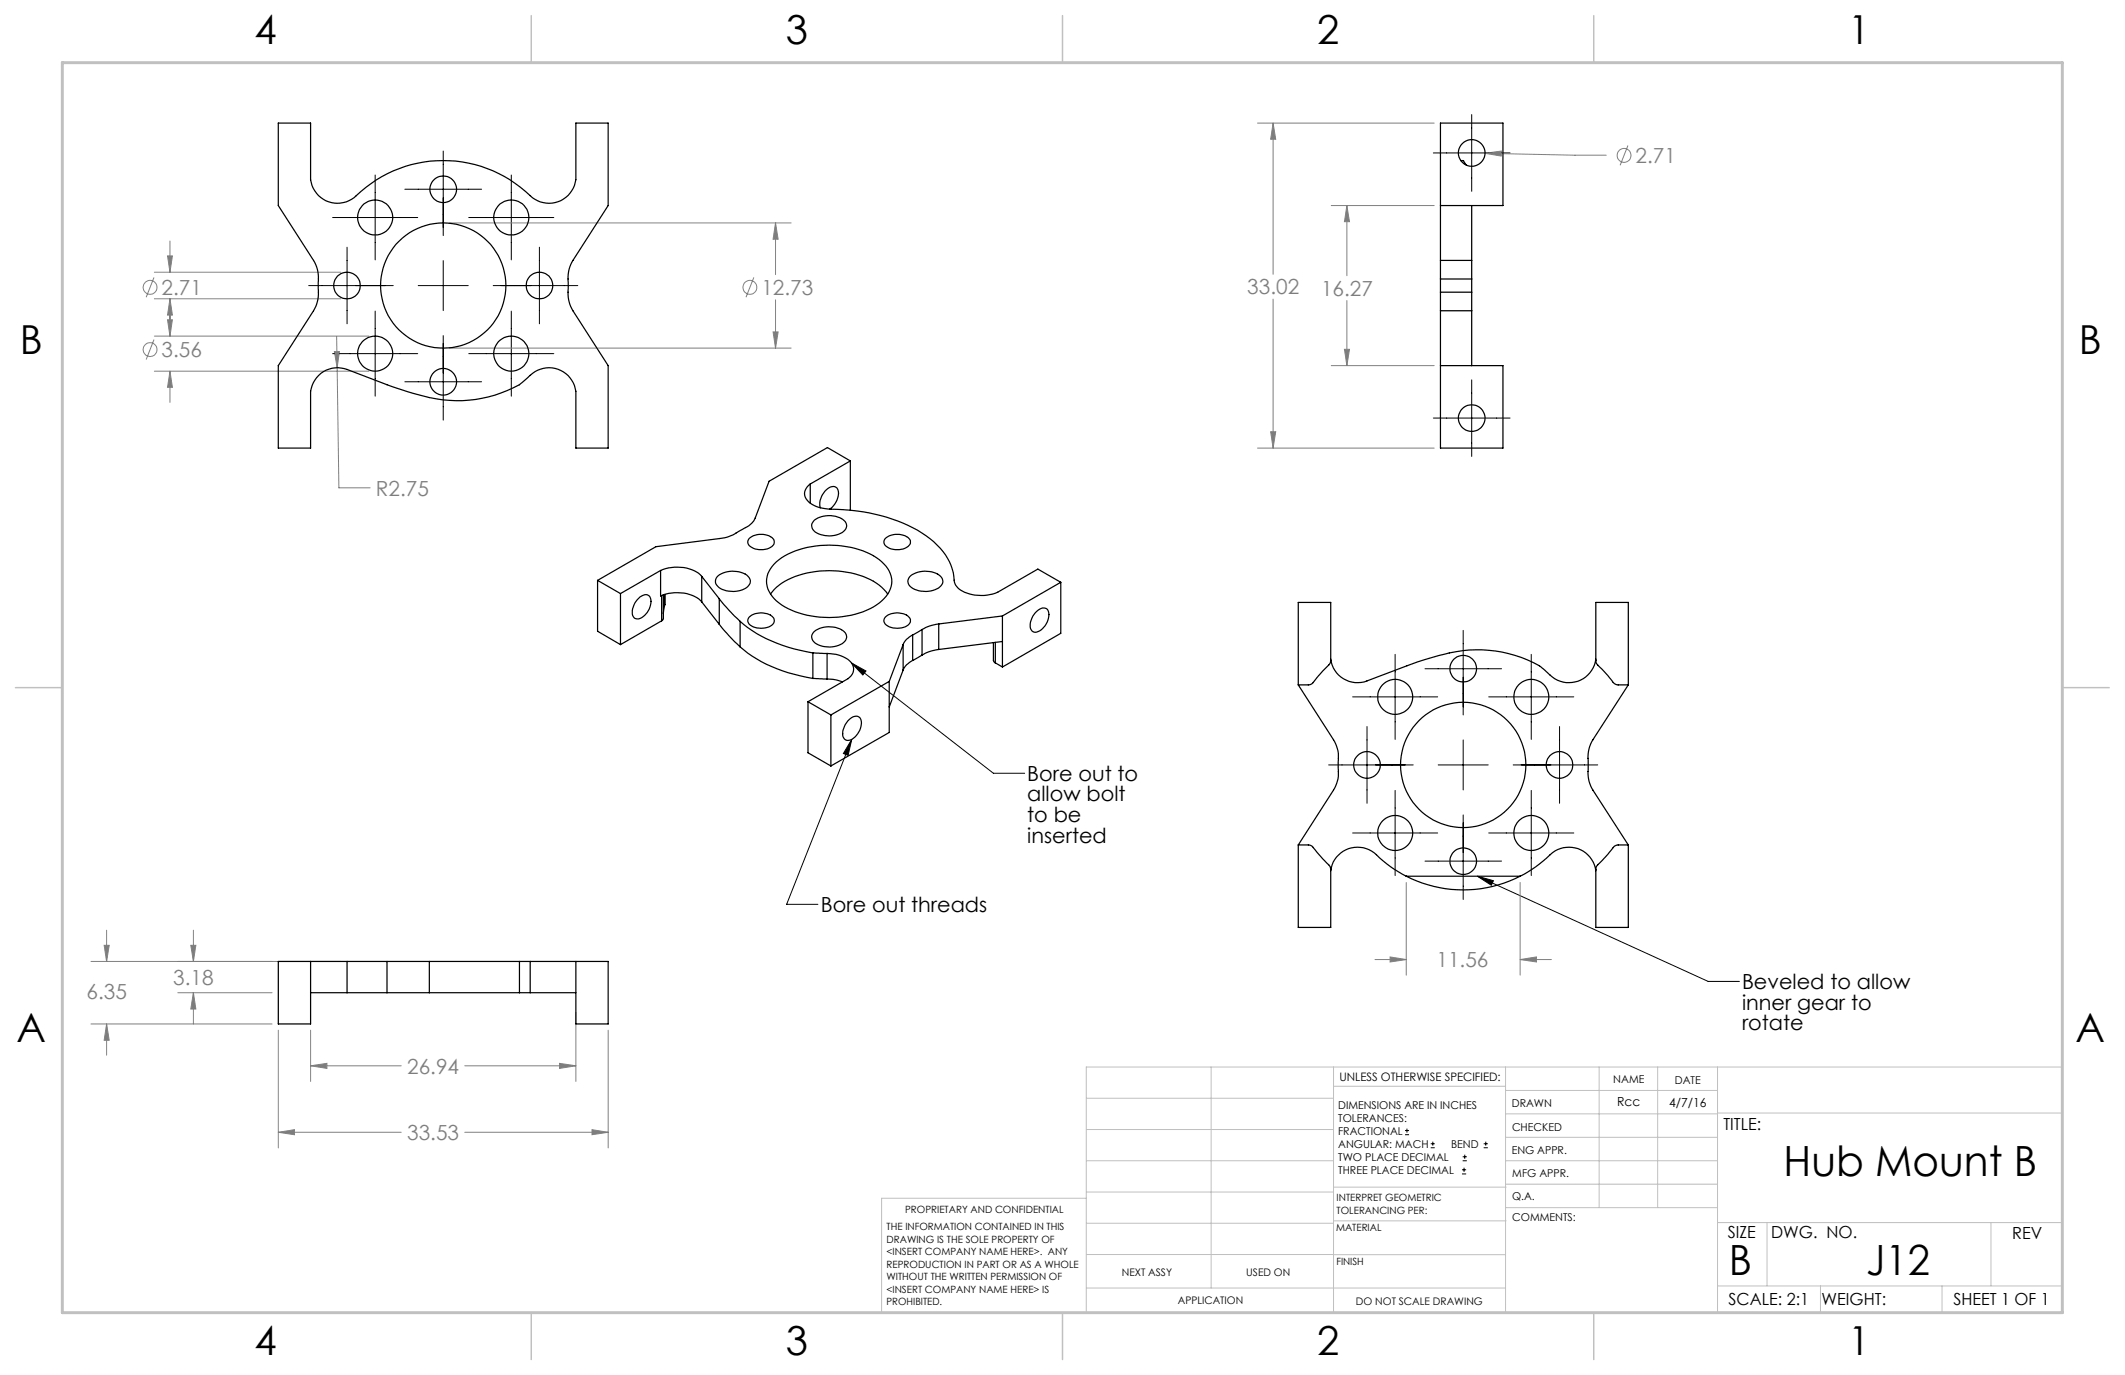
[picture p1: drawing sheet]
<svg xmlns="http://www.w3.org/2000/svg" width="432mm" height="279mm" viewBox="0 0 432 279" stroke-linecap="round" stroke-linejoin="round" font-family="sans-serif">
<g fill="none" stroke="#808080" stroke-width=".2">
<path d="M255.5 25h35.9M258.7 25l.5 3.3h-1zM258.7 25v30.7M301.8 31.2l3.3-.5-.1 1zM301.8 31.2l24.6 .3M330.8 29.6l-1.6 4M31.3 56.4l-1.6 4M31.4 55.3h37.9M34 52h1l-.5 3.3zM34.5 49v6.3M91.3 45.3h69.5M153.2 56.4l-1.6 4"/>
<path d="M157.6 45.3l.5 3.3h-1zM157.6 45.3v10.5M270.5 41.8h20.9M273.7 41.8l.5 3.2h-1zM273.7 41.8v14.2M31.3 69l-1.6 4.1M31.4 68.3h43.6M31.4 75.4h43.6M31.4 60.7h37.9M34 65h1l-.5 3.3zM34.5 75.4l.5 3.3h-1zM34.5 60.7l.5 3.3h-1z"/>
<path d="M34.5 60.7v7.6M34.5 75.4v6.4M67.9 71.4h1.1l-.5 3.3zM68.4 68.4l.5 30.7h6.3M91.3 70.7h69.5M157.1 67.5h1l-.5 3.2zM157.6 60.9v9.8M258.7 60.8v30.3M270.5 74.3h20.9M273.2 71h1l-.5 3.3zM273.7 61.1v13.2M255.5 91.1h35.9"/>
<path d="M258.2 87.7h1l-.5 3.4zM285.8 179.3v18.9M308.9 179.3v18.9M18.5 195.4h50.8M21.2 192.1h1l-.5 3.3zM21.7 189v6.4M38.8 192.1h1l-.5 3.3zM39.3 189v6.4M279.4 195h6.4M282.5 194.5l3.3 .5-3.3 .5zM308.9 195l3.3-.5v1zM308.9 195h6.3"/>
<path d="M18.5 208.1h36.8M21.7 208.1l.5 3.3h-1zM21.7 208.1v6.3M36.1 201.7h19.2M39.3 201.7l.5 3.3h-1zM39.3 201.7v6.4M56.6 209.3v24M63.1 216.6l3.3-.5v1zM63.1 209.3v10.4M63.1 216.6h18.4M94.4 216.6h22.6M113.7 216.1l3.3 .5-3.3 .5z"/>
<path d="M117 205.7v14M123.6 209.3v24M56.6 230.1l3.2-.5v1zM56.6 230.1h24.9M94.4 230.1h29.2M120.3 229.6l3.3 .5-3.3 .5z"/>
<circle cx="330" cy="31.6" r="1.41"/>
<circle cx="30.5" cy="58.4" r="1.4"/>
<circle cx="152.4" cy="58.4" r="1.4"/>
<circle cx="30.5" cy="71" r="1.41"/>
</g>
<g fill="none" stroke="#000" stroke-width=".2">
<path d="M76.2 35.6v17.2M82.3 38.5h15.6M90.1 30.7v17.2M103.9 35.6v17.2M291.3 31.1h15.5M299 23.3v15.6M62.7 58h17.2M67.6 44.2h17.3M70.5 50.2v15.6M85 58h10.1M90.1 53v10.1M95.3 44.2h17.2"/>
<path d="M100.2 58h17.2M109.6 50.2v15.6M67.6 71.9h17.3M76.2 63.2v17.3M82.3 77.6h15.6M90.1 68.2v17.2M95.3 71.9h17.2M103.9 63.2v17.3M299 77.2v15.5M291.3 84.9h15.5M173 134.7l28.9 22.4h6.3M173 134.7l3 1.6-.7 .9z"/>
<path d="M283.5 133v17.2M289.6 135.9h15.5M297.3 128.1v17.2M311.2 133v17.2M173.1 150.2l-.8 3.3-.9-.4zM173.1 150.2l-13.3 33.6h6.4M270 155.4h17.2M274.8 141.6h17.3M277.8 147.6v15.6M292.2 155.4h10.2M297.3 150.4v10.1M302.5 141.6h17.3"/>
<path d="M307.5 155.4h17.2M316.9 147.6v15.6M274.8 169.3h17.3M283.5 160.6v17.3M289.6 175h15.5M297.3 165.6v17.2M300.2 178l3.3 1-.5 .9zM300.2 178l46.9 21.4h6.3M302.5 169.3h17.3M311.2 160.6v17.3M285.5 230.6h.8M285.5 229.7h.8"/>
<path d="M285.9 229.3v.9M290.7 233.2h.8M290.7 232.4h.8M291.1 232v.8M297.1 238.5h.8M297.1 237.7h.8M297.2 235.9h.9M297.2 235.1h.9M297.5 237.3v.8M297.6 234.6v.9M301.5 233.2h.8M301.5 232.4h.8"/>
<path d="M301.9 232v.8"/>
</g>
<g fill="none" stroke="#c0c0c0" stroke-width=".2">
<path d="M246.1 216.8v44.9M271 216.8v49.9M305.9 216.8v49.9M324.9 216.8v28.6M336.8 216.8v28.6M349 216.8v49.9M220.7 235.9h50.3M220.7 229.5h50.3M220.7 223.2h50.3M271 220.7h34.9M305.9 231.1h43.1M305.9 226.3h43.1"/>
<path d="M305.9 221.6h43.1M305.9 235.9h43.1M349 226.2h70.1M220.7 243.5h-41.6v23.2h240v-49.9h-198.4v49.9M220.7 248.6h50.3M220.7 242.2h50.3M220.7 254.9h50.3M271 255h34.9M271 248.1h35M271 241.2h35M305.9 240.6h43.1M306 245.4h43"/>
<path d="M349 248.4h70.1M359.1 248.4v12.9M404.6 248.4v12.9M220.7 261.7h85.2M349 261.3h70.1M369.9 261.3v5.4M394.6 261.3v5.4"/>
</g>
<path d="M107.9 3.2v9.5M215.9 3.2v9.5M323.8 3.2v9.5M3.1 139.7h9.6M419.1 139.7h9.5M107.9 266.7v9.6M215.9 266.7v9.6M323.8 266.7v9.6" fill="none" stroke="#c0c0c0" stroke-width=".3"/>
<path d="M12.7 12.7h406.4v254h-406.4z" fill="none" stroke="#c0c0c0" stroke-width=".6"/>
<path d="M173 134.7l3 1.6-.7 .9zM173.1 150.2l-.8 3.3-.9-.4zM300.2 178l3.3 1-.5 .9z" fill="#000"/>
<path d="M56.6 230.1l3.2-.5v1zM120.3 229.6l3.3 .5-3.3 .5zM63.1 216.6l3.3-.5v1zM113.7 216.1l3.3 .5-3.3 .5zM21.2 192.1h1l-.5 3.3zM21.7 208.1l.5 3.3h-1zM38.8 192.1h1l-.5 3.3zM39.3 201.7l.5 3.3h-1zM67.9 71.4l.6 3.3 .5-3.3zM157.6 45.3l.5 3.3h-1zM157.1 67.5h1l-.5 3.2zM34 65h1l-.5 3.3zM34.5 75.4l.5 3.3h-1zM34 52h1l-.5 3.3zM34.5 60.7l.5 3.3h-1zM308.9 195l3.3-.5v1zM282.5 194.5l3.3 .5-3.3 .5zM258.7 25l.5 3.3h-1zM258.2 87.7h1l-.5 3.4zM273.7 41.8l.5 3.2h-1zM273.2 71h1l-.5 3.3zM301.8 31.2l3.2 .5 .1-1z" fill="#808080"/>
<g fill="none" stroke="#000" stroke-width=".25">
<path d="M56.6 25h6.5v11.5a5.5 5.5 0 0 0 3.7 4.5 5.5 5.5 0 0 0 5.6-1.2 25.5 25.5 0 0 1 35.8 .4 5.5 5.5 0 0 0 8.8-3.7v-11.5h6.6v16.8l-7.2 11.1a9.7 9.7 0 0 0-.9 5.8 6.9 6.9 0 0 0 .9 4.4l7.2 11.2v16.8h-6.6v-11.6a5.5 5.5 0 0 0-4-4.6 5.5 5.5 0 0 0-5.8 1.9 12.2 12.2 0 0 1-5.4 3 26.7 26.7 0 0 1-17.8 .1l-4.3-1.3-9.2-3.5a5.5 5.5 0 0 0-7.4 4.4v11.6h-6.5v-16.8l7.1-11.2a9.7 9.7 0 0 0 1-5.7 6.9 6.9 0 0 0-1-4.5l-7.1-11.1zM296.8 32.6h.6l.5 .9M292.7 59.4v3.7M292.7 52.9v3.8M292.7 56.7v2.7M292.7 41.8h12.7v-16.8h-12.7v27.9M292.7 52.9h6.3M292.7 59.4h6.3M292.7 56.7h6.3M299 59.4v3.7M299 52.9v3.8M299 56.7v2.7"/>
<path d="M299 41.8v11.1M292.7 63.1v28h12.7v-16.8h-12.7M292.7 63.1h6.3M299 63.1v11.2M164.6 98.4a2.21 2.21 0 0 0 .1 3.9 8.4 8.4 0 0 0 5.5 1.2 33.6 33.6 0 0 1 18 5.4 12.3 12.3 0 0 1 5.8 9.7 5.2 5.2 0 0 0 4.7 2.4l1.9-.1 2.1-.6 8.2-4.7 4.6 2.7M164.6 98.4v3.8M172.8 93.7l-4.7-2.8-11.8 6.9-2.8 7.5a5.2 5.2 0 0 1-3 2.4l-.5 .3a8.1 8.1 0 0 1-3.8 1.4l-12.9 1.7-11.9 6.8M172.8 93.7l-8.2 4.7M172.8 93.7v10M121.4 117.9l4.7 2.7M121.4 117.9v10.4l4.7 2.7M134.2 115.9a8.2 8.2 0 0 1 8.1 .9l.3 .3"/>
<path d="M134.2 115.9v5.2a8.2 8.2 0 0 1 8.1 .9l.3 .3M134.2 115.9l-8.1 4.7M142.6 117.1l3.6 4.6M142.6 117.1v5.2M145.7 117.2a5 5 0 0 1 6.3-.1 1.5 1.5 0 0 1-.7 2.6 5.3 5.3 0 0 1-5.5-.6 1.34 1.34 0 0 1-.1-1.9zM152.2 109.4a3.8 3.8 0 0 1 5 .2 1.29 1.29 0 0 1-1 1.8 3.7 3.7 0 0 1-4.1-.8l-.2-.5zM157.3 114.6a15.1 15.1 0 0 1 10.3-3.8 17 17 0 0 1 11.6 3.4 4.9 4.9 0 0 1 0 7.9 16.7 16.7 0 0 1-11.6 3.3 15.1 15.1 0 0 1-10.3-3.8 4.7 4.7 0 0 1 0-7zM165.5 105.7a5 5 0 0 1 6.3 .4 1.71 1.71 0 0 1-1.4 2.4 5 5 0 0 1-5.2-.9l-.2-.6a1.28 1.28 0 0 1 .5-1.3zM166.7 103.2a3.6 3.6 0 0 1 2.6-4.4 1.28 1.28 0 0 1 1.1 1.8 4.4 4.4 0 0 1-1.8 2.9M179.9 109.4a3.8 3.8 0 0 1 5 .2 1.29 1.29 0 0 1-1 1.8 3.7 3.7 0 0 1-4.2-.8l-.1-.5zM184.8 117.2a4.9 4.9 0 0 1 6.5 .2 1.71 1.71 0 0 1-1.3 2.4 5 5 0 0 1-5.3-.9l-.2-.9zM215.5 118.3l-11.8 6.9"/>
<path d="M215.5 118.3v10.4l-11.8 6.8M126.1 120.6v10.4M129.5 121.8a1.85 1.85 0 0 1 2.4-.7 3.4 3.4 0 0 1-1.2 4.2 1.26 1.26 0 0 1-1.7 .4 1.26 1.26 0 0 1-.5-1.6l.5-1.6zM134.4 126.2l-8.3 4.8M134.4 121v5.2M134.8 120.9v4.9l-.4 .4M135.1 122.9l-.3 1.8M135.1 122.8v.1M135.1 120.8v2.1M142.6 122.3l3.6 4.6M146.2 121.7l1.9 2.3 2.3 2.3M146.2 126.9l1.9 2.3 2.3 2.2"/>
<path d="M146.2 121.7v5.2M150.4 126.3a29.6 29.6 0 0 0 14.8 6.4M150.4 131.4a29.6 29.6 0 0 0 14.8 6.5M150.4 126.3v5.1M152.2 125.4a3.7 3.7 0 0 1 5 .2 1.31 1.31 0 0 1-1 1.8 3.6 3.6 0 0 1-4.1-.8l-.2-.5zM156.6 120.7a13 13 0 0 1 9.2-4.6 18.2 18.2 0 0 1 12.9 2.8l1.7 1.8M165.2 132.7l2.9 .1M165.2 137.9l2.9 .1M165.2 132.7v5.2M165.5 128.3a5.1 5.1 0 0 1 6.3 .4 1.71 1.71 0 0 1-1.4 2.4 5 5 0 0 1-5.2-.9l-.2-1.1zM168.1 132.8a6.2 6.2 0 0 1 5 2.1 2.18 2.18 0 0 1-.8 3l-8.1 4.7M168.1 138l1.8 .1 1.3 .5"/>
<path d="M168.1 132.8v5.2M179.9 125.4a3.7 3.7 0 0 1 5 .2 1.31 1.31 0 0 1-1 1.8 3.6 3.6 0 0 1-4.2-.8l-.1-.5zM180.7 138.5l-11.9 6.8M180.7 138.5v10.3l-11.9 6.8M183.5 131l-2.8 7.5M183.5 131v5.2M183.5 136.2l-2.8 7.5M185.5 129a3.8 3.8 0 0 0-2 2M185.5 134.2a3.8 3.8 0 0 0-2 2M185.5 129v5.2M187.4 127.9l-1.9 1.1M187.4 133.1l-1.9 1.1"/>
<path d="M187.4 127.9v5.2M190.7 126.8a8.5 8.5 0 0 0-3.3 1.1M190.7 132a8.5 8.5 0 0 0-3.3 1.1M190.7 126.8v5.2M201.9 130.6v3.6l.3 .5M202.2 134.7l1.5 .8M202.2 130.5v4.2M203.7 125.2l-13 1.6M203.7 125.2v10.3M203.7 130.4l-13 1.6M210.4 124.5a1.85 1.85 0 0 1 2.4-.7 3.4 3.4 0 0 1-1.3 4.2 1.24 1.24 0 0 1-2.1-.3 3.6 3.6 0 0 1 1-3.2zM263.8 122.4h6.6l-.1 12.2a4.7 4.7 0 0 1-1.6 1.8l-1.9 2.4-.4 .2-.4 .2h-2.2z"/>
<path d="M263.8 139.2l7.2 11.1a7.5 7.5 0 0 1 .9 5.1v.4a6.9 6.9 0 0 1-.9 4.7l-7.2 11.2M270.4 133.9a5.5 5.5 0 0 0 7.4 4.5l9.1-3.5a44.2 44.2 0 0 1 13-2.9 24.1 24.1 0 0 1 13.5 3.7l.5 .5a6.1 6.1 0 0 0 6.7 2.2 5.6 5.6 0 0 0 3.7-4.5M324.3 122.4h6.6v16.8h-2.2l-.7-.3-3.7-4.3zM330.9 139.2l-7.2 11.1a8 8 0 0 0-1 5.1v.4a7.5 7.5 0 0 0 1 4.7l7.2 11.2M164.2 142.6l4.6 2.7M164.2 142.6v10.4l4.6 2.6M168.8 145.3v10.3M172.3 146.5a1.79 1.79 0 0 1 2.4-.7 3.4 3.4 0 0 1-1.3 4.2 1.28 1.28 0 0 1-1.6 .3 1.28 1.28 0 0 1-.6-1.6l.6-1.5zM263.8 171.7h2.2l.7 .3 2.5 2.9a2.9 2.9 0 0 1 1.2 1.5v12.1h-6.6zM270.4 177a5.5 5.5 0 0 1 4.1-4.7 5.5 5.5 0 0 1 5.9 2l2.1 1.8 3.3 1.9M285.8 178a25.4 25.4 0 0 0 23.1 0M285.8 178h23.1"/>
<path d="M324.3 177a5.6 5.6 0 0 0-4.1-4.7 5.6 5.6 0 0 0-5.9 2l-2.2 1.8-3.2 1.9M327.9 172.1l.8-.4h2.2v16.8h-6.6v-12.2zM56.6 195.4h6.5v12.7h-6.5zM63.1 195.4h7.4M70.5 195.4h8.1M70.5 195.4v6.3M78.6 195.4h8.6M78.6 195.4v6.3M87.2 195.4h18.4M87.2 195.4v6.3M105.6 195.4h2.1M105.6 195.4v6.3"/>
<path d="M107.7 195.4h9.3M107.7 195.4v6.3M117 195.4h6.6v12.7h-6.6zM63.1 201.7h7.4M70.5 201.7h8.1M78.6 201.7h8.6M87.2 201.7h18.4M105.6 201.7h2.1M107.7 201.7h9.3"/>
<circle cx="90.1" cy="38.5" r="2.69"/>
<circle cx="299.1" cy="31.1" r="2.71"/>
<circle cx="70.5" cy="58" r="2.71"/>
<circle cx="76.2" cy="44.2" r="3.5"/>
<circle cx="90.1" cy="58" r="12.7"/>
<circle cx="103.9" cy="44.2" r="3.6"/>
<circle cx="109.6" cy="58" r="2.72"/>
<circle cx="76.2" cy="71.8" r="3.5"/>
<circle cx="90.1" cy="77.6" r="2.71"/>
<circle cx="103.9" cy="71.9" r="3.6"/>
<circle cx="299.1" cy="85" r="2.7"/>
<circle cx="297.3" cy="135.9" r="2.7"/>
<circle cx="277.8" cy="155.4" r="2.71"/>
<circle cx="283.5" cy="141.6" r="3.6"/>
<circle cx="297.3" cy="155.4" r="12.7"/>
<circle cx="311.2" cy="141.6" r="3.6"/>
<circle cx="316.9" cy="155.4" r="2.71"/>
<circle cx="283.5" cy="169.3" r="3.6"/>
<circle cx="297.3" cy="175" r="2.71"/>
<circle cx="311.2" cy="169.3" r="3.6"/>
</g>
<g font-size="8.5">
<text x="362.4" y="239.1">Hub Mount B</text>
<text x="351.3" y="259">B</text>
<text x="379.2" y="259">J12</text>
</g>
<g font-size="8.1">
<text x="51.7" y="9">4</text>
<text x="159.7" y="9">3</text>
<text x="267.6" y="9">2</text>
<text x="375.6" y="9">1</text>
<text x="4" y="72">B</text>
<text x="422.4" y="72">B</text>
<text x="3.3" y="211.7">A</text>
<text x="421.7" y="211.7">A</text>
<text x="51.7" y="275.3">4</text>
<text x="159.7" y="275.3">3</text>
<text x="267.6" y="275.3">2</text>
<text x="375.6" y="275.3">1</text>
</g>
<g font-size="4.2" fill="#808080">
<text x="332.4" y="33.1">2.71</text>
<text x="32.8" y="59.9">2.71</text>
<text x="154.7" y="59.9">12.73</text>
<text x="253.4" y="59.8">33.02</text>
<text x="268.4" y="60.1">16.27</text>
<text x="32.8" y="72.6">3.56</text>
<text x="76.4" y="100.7">R2.75</text>
<text x="291.9" y="196.6">11.56</text>
<text x="17.6" y="203">6.35</text>
<text x="35.2" y="200.2">3.18</text>
<text x="82.7" y="218.2">26.94</text>
<text x="82.7" y="231.7">33.53</text>
</g>
<g font-size="4.2">
<text x="208.7" y="158.7">Bore out to</text>
<text x="208.7" y="162.9">allow bolt</text>
<text x="208.7" y="167">to be</text>
<text x="208.7" y="171.2">inserted</text>
<text x="166.8" y="185.4">Bore out threads</text>
<text x="354" y="201">Beveled to allow</text>
<text x="354" y="205.1">inner gear to</text>
<text x="354" y="209.3">rotate</text>
</g>
<g font-size="3.4">
<text x="350.2" y="229.5">TITLE:</text>
<text x="351.1" y="251.6">SIZE</text>
<text x="359.9" y="251.6">DWG. NO.</text>
<text x="408.9" y="251.7">REV</text>
<text x="351.2" y="265.2">SCALE: 2:1</text>
<text x="370.1" y="265.3">WEIGHT:</text>
<text x="396.9" y="265.2">SHEET 1 OF 1</text>
</g>
<g font-size="2.5">
<text x="328.6" y="224.8">Rcc</text>
<text x="339.2" y="224.9">4/7/16</text>
</g>
<text font-size="2.4" x="272.2" y="219.7">UNLESS OTHERWISE SPECIFIED:</text>
<g font-size="2.2">
<text x="327.8" y="220.1">NAME</text>
<text x="340.3" y="220.2">DATE</text>
<text x="271.9" y="225.3">DIMENSIONS ARE IN INCHES</text>
<text x="271.9" y="227.9">TOLERANCES:</text>
<text x="307.2" y="224.9">DRAWN</text>
<text x="271.9" y="230.6">FRACTIONAL</text>
<text x="271.9" y="233.2">ANGULAR: MACH</text>
<text x="294.9" y="233.2">BEND</text>
<text x="307.3" y="229.8">CHECKED</text>
<text x="271.9" y="235.9">TWO PLACE DECIMAL</text>
<text x="271.9" y="238.5">THREE PLACE DECIMAL</text>
<text x="307.2" y="234.5">ENG APPR.</text>
<text x="307.3" y="239.2">MFG APPR.</text>
<text x="307.3" y="243.9">Q.A.</text>
<text x="307.3" y="248.1">COMMENTS:</text>
</g>
<g font-size="2.1">
<text x="227.9" y="259.2">NEXT ASSY</text>
<text x="253.3" y="259.2">USED ON</text>
<text x="239.3" y="265">APPLICATION</text>
<text x="275.5" y="265.1">DO NOT SCALE DRAWING</text>
</g>
<g font-size="2">
<text x="271.6" y="244.1">INTERPRET GEOMETRIC</text>
<text x="180.2" y="250">THE INFORMATION CONTAINED IN THIS</text>
<text x="183.9" y="246.4">PROPRIETARY AND CONFIDENTIAL</text>
<text x="271.5" y="250.2">MATERIAL</text>
<text x="271.6" y="246.6">TOLERANCING PER:</text>
<text x="180.2" y="252.5">DRAWING IS THE SOLE PROPERTY OF</text>
<text x="180.2" y="255.1">&lt;INSERT COMPANY NAME HERE&gt;. ANY</text>
<text x="180.2" y="257.6">REPRODUCTION IN PART OR AS A WHOLE</text>
<text x="271.5" y="257">FINISH</text>
<text x="180.2" y="260.1">WITHOUT THE WRITTEN PERMISSION OF</text>
<text x="180.2" y="262.6">&lt;INSERT COMPANY NAME HERE&gt; IS</text>
<text x="180.2" y="265.2">PROHIBITED.</text>
</g>
</svg>
